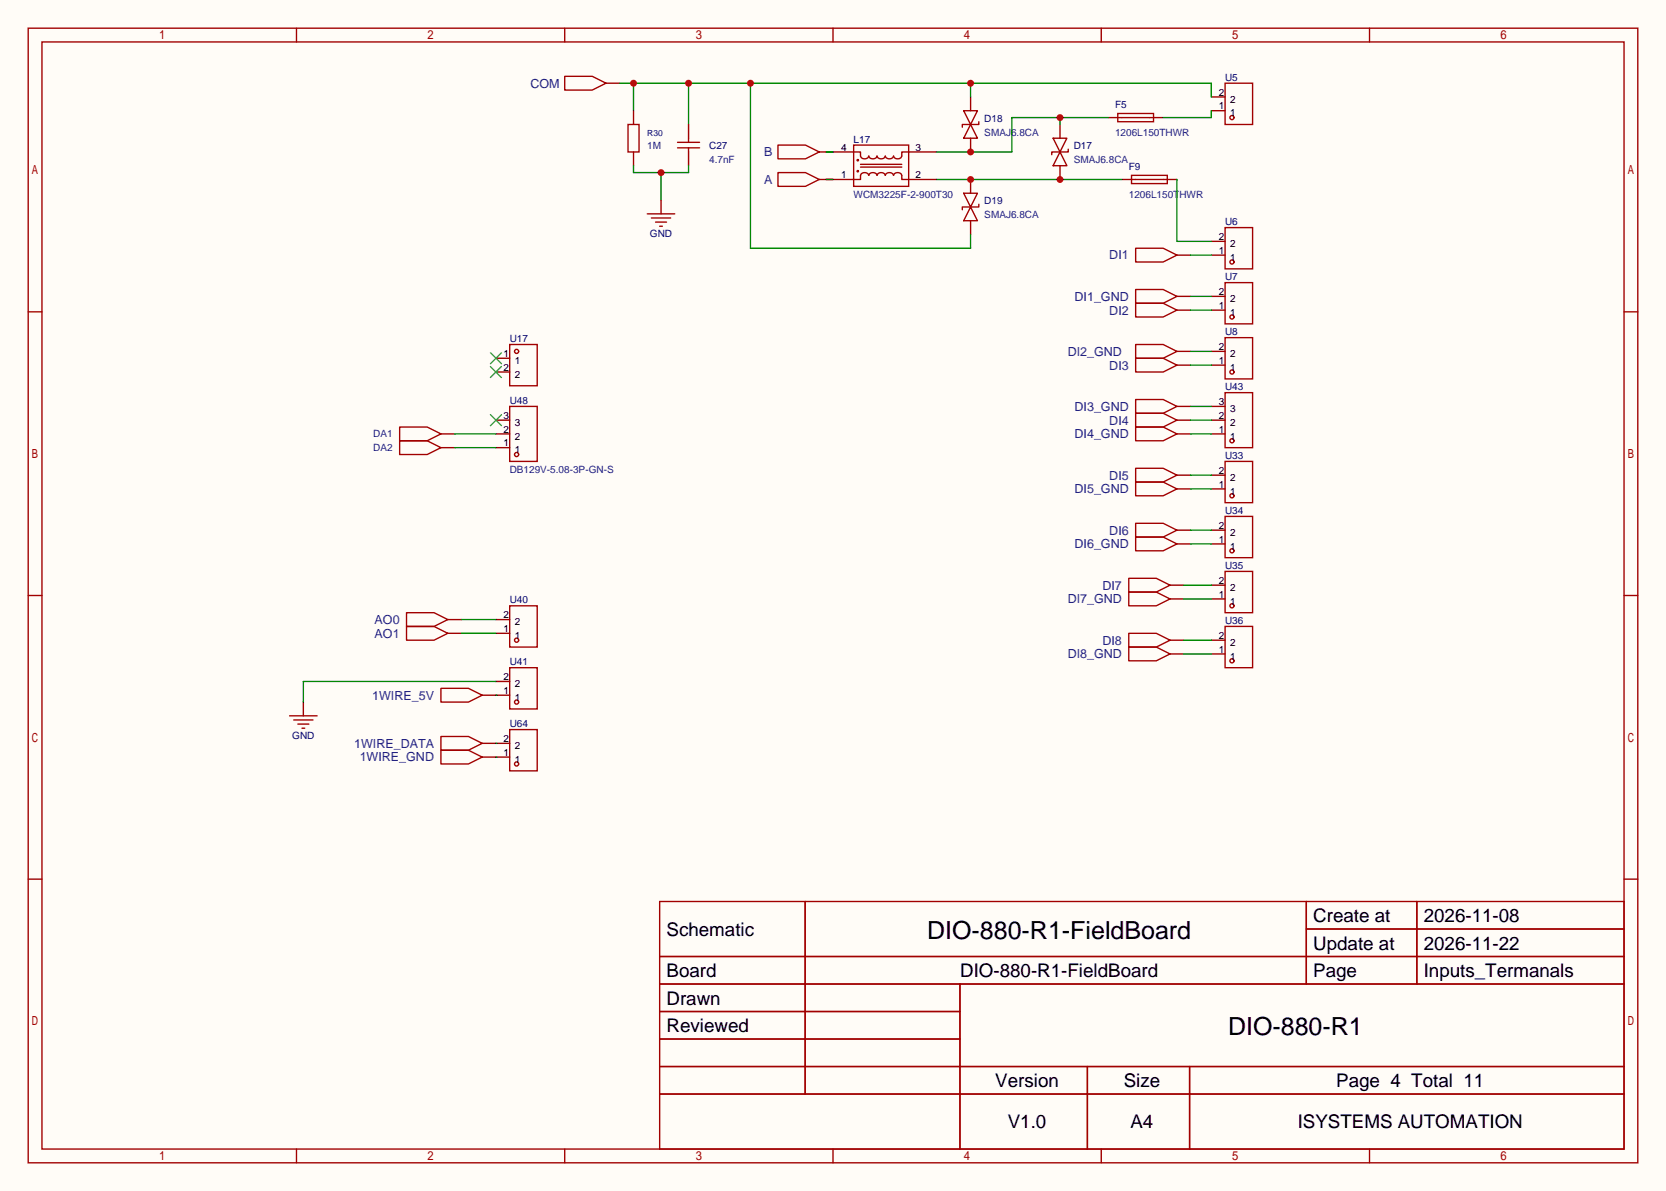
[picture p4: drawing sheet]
<svg xmlns="http://www.w3.org/2000/svg" width="308mm" height="220mm" viewBox="0 0 308 220" stroke-linecap="round" stroke-linejoin="round" font-family="sans-serif">
<path d="M0 0h307.6v220h-307.6z" fill="#fffcf7"/>
<g fill="none" stroke="#a10000" stroke-width=".25">
<path d="M5.2 5.2h297.2v209.6h-297.2zM7.7 7.7h292.1v204.5h-292.1zM54.7 5.2v2.5M104.3 14.1h5l2.6 1.3-2.6 1.2h-5zM104.3 5.2v2.5M153.8 5.2v2.5M203.3 5.2v2.5M226.2 15.4h5.1v7.6h-5.1zM252.9 5.2v2.5M143.6 31.9h5.1l2.6 1.2-2.6 1.3h-5.1zM143.6 26.8h5.1l2.6 1.3-2.6 1.2h-5.1zM177.9 20.4h2.6l-1.3 2.6z"/>
<path d="M177.9 35.7h2.6l-1.3 2.5zM179.2 23l1.3 2.5h-2.6zM179.2 38.2l1.3 2.6h-2.6zM180.7 22.5v.5h-3v.5M180.7 37.7v.5h-3v.5M194.4 25.5h2.6l-1.3 2.6zM195.7 28.1l1.3 2.5h-2.6zM197.2 27.6v.5h-3v.5M206.4 21h6.6v1.5h-6.6zM207.1 21.7h5.1M208.9 32.4h6.6v1.5h-6.6zM209.7 33.1h5.1"/>
<path d="M5.2 57.6h2.5M209.7 53.5h5.1l2.5 1.2-2.5 1.3h-5.1zM209.7 45.8h5.1l2.5 1.3-2.5 1.3h-5.1zM209.7 56h5.1l2.5 1.3-2.5 1.2h-5.1zM226.2 42h5.1v7.7h-5.1zM226.2 52.2h5.1v7.6h-5.1zM299.8 57.6h2.6M94.1 63.6h5.1v7.6h-5.1zM209.7 63.6h5.1l2.5 1.3-2.5 1.3h-5.1zM209.7 73.8h5.1l2.5 1.3-2.5 1.2h-5.1zM226.2 62.4h5.1v7.6h-5.1zM5.2 110h2.5"/>
<path d="M299.8 110h2.6M5.2 162.4h2.5M121.8 166.5h178v45.7h-178zM121.8 176.7h178M148.7 166.5v35.6M241.2 166.5v15.2M241.2 171.6h58.6M261.6 166.5v15.2M299.8 162.4h2.6M121.8 181.7h178M121.8 186.8h55.4M121.8 197h178"/>
<path d="M121.8 191.9h55.4M177.2 181.7v30.5M200.8 197v15.2M219.6 197v15.2M54.7 212.2v2.6M104.3 212.2v2.6M121.8 202.1h178M153.8 212.2v2.6M203.3 212.2v2.6M252.9 212.2v2.6"/>
<circle cx="227.5" cy="21.7" r=".38"/>
<circle cx="227.5" cy="58.5" r=".38"/>
<circle cx="227.5" cy="48.4" r=".38"/>
<circle cx="95.4" cy="64.9" r=".38"/>
<circle cx="227.5" cy="68.7" r=".38"/>
</g>
<g fill="none" stroke="#870000" stroke-width=".25">
<path d="M111.9 15.4h2.5M179.2 17.9v2.5M223.6 17.9h2.6M151.3 33.1h2.5M151.3 28.1h2.5M179.2 25.5v2.6M179.2 33.1v2.6M195.7 23v2.5M195.7 30.6v2.5M204.6 21.7h2.5M207.1 33.1h2.6M212.2 21.7h2.6"/>
<path d="M214.8 33.1h2.5M223.6 20.4h2.6M179.2 40.8v2.5M217.3 47.1h2.5M217.3 57.3h2.5M217.3 54.7h2.5M223.6 47.1h2.6M223.6 44.6h2.6M223.6 57.3h2.6M223.6 54.7h2.6M91.6 66.2h2.5M91.6 68.7h2.5"/>
<path d="M217.3 64.9h2.5M217.3 75.1h2.5M223.6 67.4h2.6M223.6 64.9h2.6"/>
</g>
<path d="M90.6 65.2l2 2M90.6 67.7l2 2M92.6 65.2l-2 2M92.6 67.7l-2 2" fill="none" stroke="#3c3" stroke-width=".25"/>
<path d="M114.4 15.4h109.2v2.5M117 15.4v5M127.1 15.4v7.6M138.6 15.4v30.4h40.6v-2.5M179.2 15.4v2.5" fill="none" stroke="#008700" stroke-width=".25"/>
<g fill="#c00">
<circle cx="179.2" cy="15.4" r=".63"/>
<circle cx="138.6" cy="15.4" r=".63"/>
<circle cx="127.1" cy="15.4" r=".63"/>
<circle cx="117" cy="15.4" r=".63"/>
</g>
<g fill="none" stroke="#870000" stroke-width=".25">
<path d="M117 20.4v2.6M117 28.1v2.5M127.1 23v2.5M127.1 28.1v2.5M217.3 67.4h2.5M217.3 77.6h2.5M223.6 77.6h2.6M223.6 75.1h2.6M217.3 80.1h2.5M217.3 90.3h2.5M217.3 87.8h2.5M217.3 97.9h2.5"/>
<path d="M223.6 80.1h2.6M223.6 90.3h2.6M223.6 87.8h2.6M223.6 97.9h2.6M91.6 117h2.5M91.6 114.4h2.5M216 110.6h2.6M216 108.1h2.6M216 118.2h2.6M217.3 100.5h2.5M223.6 100.5h2.6M223.6 110.6h2.6"/>
<path d="M223.6 108.1h2.6M223.6 118.2h2.6M89 128.4h5.1M89 137.3h5.1M89 139.8h5.1M91.6 125.9h2.5M216 120.8h2.6M223.6 120.8h2.6"/>
</g>
<g fill="none" stroke="#a10000" stroke-width=".25">
<path d="M116 23h2v5.1h-2zM125.1 27.3h4.1M125.1 26.3h4.1M127.1 25.5v.8M127.1 27.3v.8M209.7 66.2h5.1l2.5 1.2-2.5 1.3h-5.1zM209.7 78.9h5.1l2.5 1.2-2.5 1.3h-5.1zM209.7 76.3h5.1l2.5 1.3-2.5 1.3h-5.1zM226.2 72.5h5.1v10.2h-5.1zM209.7 89h5.1l2.5 1.3-2.5 1.3h-5.1zM209.7 86.5h5.1l2.5 1.3-2.5 1.2h-5.1zM209.7 99.2h5.1l2.5 1.3-2.5 1.2h-5.1z"/>
<path d="M209.7 96.6h5.1l2.5 1.3-2.5 1.3h-5.1zM226.2 85.2h5.1v7.6h-5.1zM226.2 95.4h5.1v7.6h-5.1zM94.1 111.9h5.1v7.6h-5.1zM208.4 109.3h5.1l2.5 1.3-2.5 1.3h-5.1zM208.4 106.8h5.1l2.5 1.3-2.5 1.2h-5.1zM208.4 119.5h5.1l2.5 1.3-2.5 1.2h-5.1zM208.4 117h5.1l2.5 1.2-2.5 1.3h-5.1zM226.2 105.5h5.1v7.7h-5.1zM226.2 115.7h5.1v7.6h-5.1zM81.4 127.1h5.1l2.5 1.3-2.5 1.3h-5.1zM81.4 136h5.1l2.5 1.3-2.5 1.3h-5.1z"/>
<path d="M81.4 138.6h5.1l2.5 1.2-2.5 1.3h-5.1zM94.1 123.3h5.1v7.6h-5.1zM94.1 134.7h5.1v7.7h-5.1z"/>
<circle cx="227.5" cy="91.6" r=".38"/>
<circle cx="227.5" cy="81.4" r=".38"/>
<circle cx="95.4" cy="118.2" r=".38"/>
<circle cx="227.5" cy="101.7" r=".38"/>
<circle cx="227.5" cy="111.9" r=".38"/>
<circle cx="95.4" cy="129.7" r=".38"/>
<circle cx="227.5" cy="122" r=".38"/>
<circle cx="95.4" cy="141.1" r=".38"/>
</g>
<path d="M117 30.6v1.3h10.1v-1.3M122 31.9v5.1" fill="none" stroke="#008700" stroke-width=".25"/>
<circle cx="122" cy="31.9" r=".63" fill="#c00"/>
<g fill="none" stroke="#a10000" stroke-width=".25">
<path d="M94.1 75.1h5.1v10.1h-5.1zM75.1 115.7h5l2.6 1.3-2.6 1.2h-5zM75.1 113.2h5l2.6 1.2-2.6 1.3h-5z"/>
<circle cx="95.4" cy="83.9" r=".38"/>
</g>
<path d="M91.6 77.6h2.5M91.6 82.7h2.5M91.6 80.1h2.5M82.7 117h2.5M82.7 114.4h2.5" fill="none" stroke="#870000" stroke-width=".25"/>
<path d="M90.6 76.6l2 2M92.6 76.6l-2 2" fill="none" stroke="#3c3" stroke-width=".25"/>
<path d="M195.7 21.7v1.3M204.6 21.7h-17.8v6.4h-14M223.6 20.4v1.3h-8.8" fill="none" stroke="#008700" stroke-width=".25"/>
<g fill="#c00">
<circle cx="179.2" cy="28.1" r=".63"/>
<circle cx="195.7" cy="21.7" r=".63"/>
</g>
<path d="M172.8 33.1h34.3M217.3 33.1v11.5h6.3" fill="none" stroke="#008700" stroke-width=".25"/>
<g fill="#c00">
<circle cx="195.7" cy="33.1" r=".63"/>
<circle cx="179.2" cy="33.1" r=".63"/>
</g>
<g fill="none" stroke="#a10000" stroke-width=".25">
<path d="M119.5 39.5h5.1M157.6 26.8h10.2v7.6h-10.2zM157.6 28.1h1.3v.7a.82 .82 0 0 0 .7 .5 .82 .82 0 0 0 .8-.5 .82 .82 0 0 0 .8 .5 .82 .82 0 0 0 .7-.5 .82 .82 0 0 0 .8 .5 .82 .82 0 0 0 .7-.5 .82 .82 0 0 0 .8 .5 .82 .82 0 0 0 .8-.5 .82 .82 0 0 0 .7 .5 .82 .82 0 0 0 .8-.5v-.7h1.3M157.6 33.1h1.3v-.7a.82 .82 0 0 1 .7-.5 .82 .82 0 0 1 .8 .5 .82 .82 0 0 1 .8-.5 .82 .82 0 0 1 .7 .5 .82 .82 0 0 1 .8-.5 .82 .82 0 0 1 .7 .5 .82 .82 0 0 1 .8-.5 .82 .82 0 0 1 .8 .5 .82 .82 0 0 1 .7-.5 .82 .82 0 0 1 .8 .5v.7h1.3M158.9 30.4h7.6M158.9 30.9h7.6M120.3 40.3h3.5M121 41h2.1M121.8 41.8h.5M73.8 78.9h5.1l2.5 1.2-2.5 1.3h-5.1zM73.8 81.4h5.1l2.5 1.3-2.5 1.2h-5.1zM53.5 132.2h5"/>
<path d="M54.2 133h3.6M55 133.7h2M55.8 134.5h.5"/>
<circle cx="158.4" cy="31.6" r=".13"/>
<circle cx="158.4" cy="29.6" r=".13"/>
</g>
<path d="M122 37v2.5M152.5 28.1h5.1M152.5 33.1h5.1M167.8 28.1h5M167.8 33.1h5M81.4 80.1h2.5M81.4 82.7h2.5M56 129.7v2.5" fill="none" stroke="#870000" stroke-width=".25"/>
<g fill="none" stroke="#008700" stroke-width=".25">
<path d="M152.5 28.1h1.3M152.5 33.1h1.3M219.8 47.1h3.8M219.8 54.7h3.8M219.8 57.3h3.8M219.8 64.9h3.8M219.8 67.4h3.8M219.8 75.1h3.8M219.8 77.6h3.8M83.9 80.1h7.7M83.9 82.7h7.7M219.8 80.1h3.8"/>
<path d="M219.8 97.9h3.8M219.8 90.3h3.8M219.8 87.8h3.8M85.2 114.4h6.4M85.2 117h6.4M218.6 108.1h5M218.6 110.6h5M218.6 118.2h5M219.8 100.5h3.8M91.6 128.4h.1M91.6 137.3h.1M91.6 139.8h.1"/>
<path d="M91.6 125.9h-35.6v3.8M218.6 120.8h5"/>
</g>
<g font-size="4.6">
<text x="171.2" y="173.4">DIO-880-R1-FieldBoard</text>
<text x="226.7" y="191.2">DIO-880-R1</text>
</g>
<g font-size="3.5">
<text x="123.1" y="172.8">Schematic</text>
<text x="242.5" y="170.3">Create at</text>
<text x="262.9" y="170.3">2026-11-08</text>
<text x="242.5" y="175.4">Update at</text>
<text x="262.9" y="175.4">2026-11-22</text>
<text x="123.1" y="180.5">Board</text>
<text x="123.1" y="185.5">Drawn</text>
<text x="177.3" y="180.5">DIO-880-R1-FieldBoard</text>
<text x="242.5" y="180.5">Page</text>
<text x="262.9" y="180.5">Inputs_Termanals</text>
<text x="123.1" y="190.6">Reviewed</text>
<text x="183.8" y="200.8">Version</text>
<text x="207.5" y="200.8">Size</text>
<text x="246.7" y="200.8">Page 4 Total 11</text>
<text x="186.1" y="208.4">V1.0</text>
<text x="208.7" y="208.4">A4</text>
<text x="239.6" y="208.4">ISYSTEMS AUTOMATION</text>
</g>
<g font-size="2.3" fill="#00f">
<text x="97.9" y="16.2">COM</text>
<text x="141.1" y="28.9">B</text>
<text x="141.1" y="34">A</text>
<text x="204.8" y="47.9">DI1</text>
<text x="198.4" y="55.5">DI1_GND</text>
<text x="204.8" y="58.1">DI2</text>
<text x="197.1" y="65.7">DI2_GND</text>
<text x="204.8" y="68.2">DI3</text>
<text x="198.4" y="75.9">DI3_GND</text>
<text x="198.4" y="80.9">DI4_GND</text>
<text x="204.8" y="78.4">DI4</text>
<text x="204.8" y="88.6">DI5</text>
<text x="198.4" y="91.1">DI5_GND</text>
<text x="198.4" y="101.3">DI6_GND</text>
<text x="204.8" y="98.7">DI6</text>
<text x="197.1" y="111.4">DI7_GND</text>
<text x="203.5" y="108.9">DI7</text>
<text x="69.2" y="117.8">AO1</text>
<text x="69.2" y="115.2">AO0</text>
<text x="203.5" y="119">DI8</text>
<text x="197.1" y="121.6">DI8_GND</text>
<text x="68.7" y="129.2">1WIRE_5V</text>
<text x="65.4" y="138.1">1WIRE_DATA</text>
<text x="66.4" y="140.6">1WIRE_GND</text>
</g>
<g font-size="1.8">
<text x="225" y="17.7">2</text>
<text x="225" y="20.2">1</text>
<text x="227.1" y="21.5">1</text>
<text x="227.1" y="18.9">2</text>
<text x="155.3" y="27.8">4</text>
<text x="169" y="27.8">3</text>
<text x="155.3" y="32.9">1</text>
<text x="169" y="32.9">2</text>
<text x="225" y="46.9">1</text>
<text x="225" y="44.3">2</text>
<text x="227.1" y="45.6">2</text>
<text x="227.1" y="48.2">1</text>
<text x="225" y="57">1</text>
<text x="225" y="54.5">2</text>
<text x="227.1" y="58.3">1</text>
<text x="227.1" y="55.8">2</text>
<text x="93" y="65.9">1</text>
<text x="225" y="64.7">2</text>
<text x="227.1" y="65.9">2</text>
<text x="93" y="68.5">2</text>
<text x="95" y="67.2">1</text>
<text x="95" y="69.7">2</text>
<text x="225" y="67.2">1</text>
<text x="227.1" y="68.5">1</text>
<text x="93" y="77.4">3</text>
<text x="225" y="77.4">2</text>
<text x="225" y="74.8">3</text>
<text x="227.1" y="76.1">3</text>
<text x="93" y="82.4">1</text>
<text x="93" y="79.9">2</text>
<text x="95" y="83.7">1</text>
<text x="95" y="81.2">2</text>
<text x="95" y="78.6">3</text>
<text x="225" y="79.9">1</text>
<text x="227.1" y="81.2">1</text>
<text x="227.1" y="78.6">2</text>
<text x="225" y="87.5">2</text>
<text x="227.1" y="88.8">2</text>
<text x="225" y="90.1">1</text>
<text x="227.1" y="91.3">1</text>
<text x="225" y="100.2">1</text>
<text x="225" y="97.7">2</text>
<text x="227.1" y="101.5">1</text>
<text x="227.1" y="99">2</text>
<text x="225" y="107.8">2</text>
<text x="225" y="110.4">1</text>
<text x="227.1" y="111.7">1</text>
<text x="227.1" y="109.1">2</text>
<text x="93" y="116.7">1</text>
<text x="93" y="114.2">2</text>
<text x="95" y="118">1</text>
<text x="95" y="115.5">2</text>
<text x="225" y="118">2</text>
<text x="227.1" y="119.3">2</text>
<text x="93" y="125.6">2</text>
<text x="225" y="120.5">1</text>
<text x="227.1" y="121.8">1</text>
<text x="93" y="128.2">1</text>
<text x="95" y="129.4">1</text>
<text x="95" y="126.9">2</text>
<text x="93" y="137.1">2</text>
<text x="93" y="139.6">1</text>
<text x="95" y="140.9">1</text>
<text x="95" y="138.3">2</text>
</g>
<g font-size="1.8" fill="#000080">
<text x="226.2" y="14.9">U5</text>
<text x="181.7" y="22.5">D18</text>
<text x="205.9" y="20">F5</text>
<text x="130.9" y="27.6">C27</text>
<text x="157.6" y="26.3">L17</text>
<text x="198.2" y="27.6">D17</text>
<text x="208.4" y="31.4">F9</text>
<text x="181.7" y="37.8">D19</text>
<text x="226.2" y="41.6">U6</text>
<text x="120" y="43.9">GND</text>
<text x="226.2" y="51.7">U7</text>
<text x="94.1" y="63.2">U17</text>
<text x="226.2" y="61.9">U8</text>
<text x="94.1" y="74.6">U48</text>
<text x="226.2" y="72.1">U43</text>
<text x="226.2" y="84.8">U33</text>
<text x="226.2" y="94.9">U34</text>
<text x="226.2" y="105.1">U35</text>
<text x="94.1" y="111.4">U40</text>
<text x="226.2" y="115.2">U36</text>
<text x="94.1" y="122.9">U41</text>
<text x="54" y="136.6">GND</text>
<text x="94.1" y="134.3">U64</text>
</g>
<g font-size="1.8" fill="#00f">
<text x="119.5" y="27.6">1M</text>
<text x="181.7" y="25.1">SMAJ6.8CA</text>
<text x="205.9" y="25.1">1206L150THWR</text>
<text x="130.9" y="30.1">4.7nF</text>
<text x="198.2" y="30.1">SMAJ6.8CA</text>
<text x="157.6" y="36.5">WCM3225F-2-900T30</text>
<text x="181.7" y="40.3">SMAJ6.8CA</text>
<text x="208.4" y="36.5">1206L150THWR</text>
<text x="68.9" y="80.7">DA1</text>
<text x="68.9" y="83.2">DA2</text>
<text x="94.1" y="87.3">DB129V-5.08-3P-GN-S</text>
</g>
<text font-size="1.6" fill="#000080" x="119.5" y="25.1">R30</text>
</svg>
